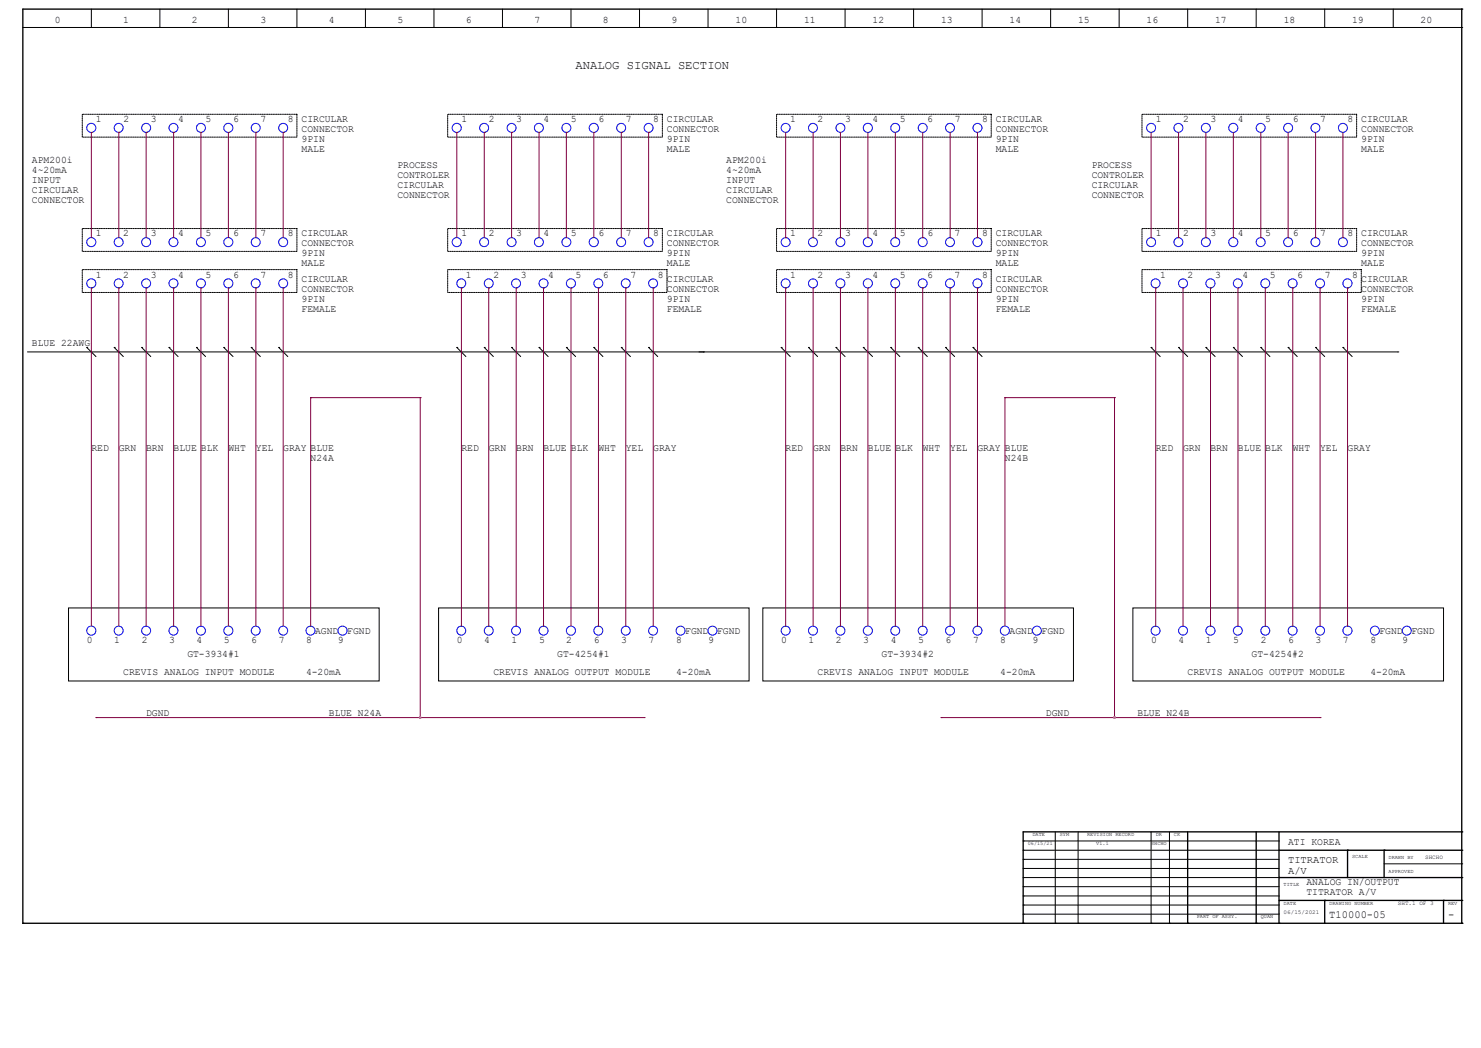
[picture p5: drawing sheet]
<svg xmlns="http://www.w3.org/2000/svg" width="420mm" height="297mm" viewBox="0 0 420 297" stroke-linecap="round" stroke-linejoin="round" font-family="sans-serif">
<g fill="none" stroke="#000" stroke-width=".28">
<path d="M6.5 7.8h408M25.9 7.8h.1M25.9 2.6v5.2M45.3 7.8h.1M45.3 2.6v5.2M64.8 7.8h.1M64.8 2.6v5.2M84.2 7.8h.1M84.2 2.6v5.2M103.6 7.8h.1M103.6 2.6v5.2M123.1 7.8h.1"/>
<path d="M123.1 2.6v5.2M142.5 7.8h.1M142.5 2.6v5.2M161.9 7.8h.1M161.9 2.6v5.2M181.4 7.8h.1M181.4 2.6v5.2M200.8 7.8h.1M200.8 2.6v5.2M220.2 7.8h.1M220.2 2.6v5.2M239.6 7.8h.1"/>
<path d="M239.6 2.6v5.2M259.1 7.8h.1M259.1 2.6v5.2M278.5 7.8h.1M278.5 2.6v5.2M297.9 7.8h.1M297.9 2.6v5.2M317.4 7.8h.1M317.4 2.6v5.2M336.8 7.8h.1M336.8 2.6v5.2M356.2 7.8h.1"/>
<path d="M356.2 2.6v5.2M375.7 7.8h.1M375.7 2.6v5.2M395.1 7.8h.1M395.1 2.6v5.2M414.5 7.8h.1M7.8 99.7h388.6M24.6 98.5h.1M24.6 98.5l2.6 2.5M32.4 98.5h.1M32.4 98.5l2.6 2.5M40.2 98.5h.1"/>
<path d="M40.2 98.5l2.6 2.5M47.9 98.5h.1M47.9 98.5l2.6 2.5M55.7 98.5h.1M55.7 98.5l2.6 2.5M63.5 98.5h.1M63.5 98.5l2.6 2.5M71.2 98.5h.1M71.2 98.5l2.6 2.5M79 98.5h.1M79 98.5l2.6 2.5M129.5 98.5h.1"/>
<path d="M129.5 98.5l2.6 2.5M137.3 98.5h.1M137.3 98.5l2.6 2.5M145.1 98.5h.1M145.1 98.5l2.6 2.5M152.9 98.5h.1M152.9 98.5l2.5 2.5M160.6 98.5h.1M160.6 98.5l2.6 2.5M168.4 98.5h.1M168.4 98.5l2.6 2.5M176.2 98.5h.1"/>
<path d="M176.2 98.5l2.6 2.5M183.9 98.5h.1M183.9 98.5l2.6 2.5M199.5 99.7h.1M221.5 98.5h.1M221.5 98.5l2.6 2.5M229.3 98.5h.1M229.3 98.5l2.6 2.5M237.1 98.5h.1M237.1 98.5l2.5 2.5M244.8 98.5h.1M244.8 98.5l2.6 2.5"/>
<path d="M252.6 98.5h.1M252.6 98.5l2.6 2.5M260.4 98.5h.1M260.4 98.5l2.6 2.5M268.1 98.5h.1M268.1 98.5l2.6 2.5M275.9 98.5h.1M275.9 98.5l2.6 2.5M326.4 98.5h.1M326.4 98.5l2.6 2.5M334.2 98.5h.1M334.2 98.5l2.6 2.5"/>
<path d="M342 98.5h.1M342 98.5l2.6 2.5M349.8 98.5h.1M349.8 98.5l2.5 2.5M357.5 98.5h.1M357.5 98.5l2.6 2.5M365.3 98.5h.1M365.3 98.5l2.6 2.5M373.1 98.5h.1M373.1 98.5l2.6 2.5M380.8 98.5h.1M380.8 98.5l2.7 2.5"/>
<path d="M396.4 99.7h.1M19.4 172.3h88.1v20.7h-88.1zM124.4 172.3h88v20.7h-88zM216.3 172.3h88.1v20.7h-88.1zM321.3 172.3h88.1v20.7h-88.1zM290.2 238.3h.1M290.2 238.3h72.5M299.3 235.8v25.9M305.7 235.8v25.9M326.4 235.8v25.9M331.6 235.8v25.9M290.2 241h.1"/>
<path d="M290.2 243.5h.1M290.2 246.1h.1M290.2 248.7h.1M290.2 251.3h.1M290.2 253.9h.1M290.2 256.5h.1M290.2 259.1h.1M290.2 241h72.5M290.2 243.5h72.5M290.2 246.1h72.5M290.2 248.7h72.5M290.2 251.3h72.5"/>
<path d="M290.2 253.9h72.5M290.2 256.5h72.5M290.2 259.1h72.5M392.5 244.8h22M414.5 244.8h.1M299.3 261.7h.1M305.7 261.7h.1M326.4 261.7h.1M331.6 261.7h.1"/>
</g>
<path d="M6.5 2.6h408v259.1h-408zM336.8 235.8v25.9M356.2 235.8v25.9M362.7 235.8v25.9M414.5 235.8h-124.3v25.9M362.7 241h51.8M362.7 248.7h51.8M362.7 255.2h51.8M375.7 255.2v6.5M382.1 241v7.7M392.5 241v7.7M409.4 255.2v6.5" fill="none" stroke="#000" stroke-width=".38"/>
<g fill="#000">
<circle cx="414.5" cy="2.6" r=".19"/>
<circle cx="414.5" cy="235.8" r=".19"/>
<circle cx="375.7" cy="255.2" r=".19"/>
<circle cx="382.1" cy="241" r=".19"/>
<circle cx="392.5" cy="241" r=".19"/>
<circle cx="409.4" cy="255.2" r=".19"/>
<circle cx="414.5" cy="241" r=".19"/>
<circle cx="414.5" cy="248.7" r=".19"/>
<circle cx="414.5" cy="255.2" r=".19"/>
<circle cx="6.5" cy="261.7" r=".19"/>
<circle cx="290.2" cy="261.7" r=".19"/>
<circle cx="336.8" cy="261.7" r=".19"/>
<circle cx="356.2" cy="261.7" r=".19"/>
<circle cx="362.7" cy="261.7" r=".19"/>
<circle cx="414.5" cy="261.7" r=".19"/>
</g>
<path d="M23.3 32.4h60.9v6.5h-60.9zM127 32.4h60.8v6.5h-60.8zM220.2 32.4h60.9v6.5h-60.9zM323.8 32.4h60.9v6.5h-60.9zM23.3 76.4h60.9v6.5h-60.9zM23.3 64.8h60.9v6.4h-60.9zM127 76.4h62.1v6.5h-62.1zM127 64.8h60.8v6.4h-60.8zM220.2 64.8h60.9v6.4h-60.9zM220.2 76.4h60.9v6.5h-60.9zM323.8 76.4h62.2v6.5h-62.2zM323.8 64.8h60.9v6.4h-60.9z" fill="none" stroke="#000" stroke-width=".28" stroke-dasharray=".3 .3"/>
<g fill="none" stroke="#00f" stroke-width=".28">
<circle cx="25.9" cy="36.2" r="1.29"/>
<circle cx="33.7" cy="36.2" r="1.27"/>
<circle cx="41.4" cy="36.2" r="1.27"/>
<circle cx="49.2" cy="36.2" r="1.27"/>
<circle cx="57" cy="36.2" r="1.27"/>
<circle cx="64.7" cy="36.2" r="1.29"/>
<circle cx="72.5" cy="36.2" r="1.27"/>
<circle cx="80.3" cy="36.2" r="1.27"/>
<circle cx="129.5" cy="36.2" r="1.29"/>
<circle cx="137.3" cy="36.2" r="1.27"/>
<circle cx="145.1" cy="36.2" r="1.27"/>
<circle cx="152.8" cy="36.2" r="1.27"/>
<circle cx="160.6" cy="36.2" r="1.27"/>
<circle cx="168.4" cy="36.2" r="1.29"/>
<circle cx="176.1" cy="36.2" r="1.27"/>
<circle cx="183.9" cy="36.2" r="1.27"/>
<circle cx="222.8" cy="36.2" r="1.27"/>
<circle cx="230.5" cy="36.2" r="1.27"/>
<circle cx="238.3" cy="36.2" r="1.27"/>
<circle cx="246.1" cy="36.2" r="1.29"/>
<circle cx="253.9" cy="36.2" r="1.27"/>
<circle cx="261.7" cy="36.2" r="1.27"/>
<circle cx="269.4" cy="36.2" r="1.27"/>
<circle cx="277.2" cy="36.2" r="1.27"/>
<circle cx="326.4" cy="36.2" r="1.27"/>
<circle cx="334.2" cy="36.2" r="1.27"/>
<circle cx="342" cy="36.2" r="1.27"/>
<circle cx="349.7" cy="36.2" r="1.29"/>
<circle cx="357.5" cy="36.2" r="1.27"/>
<circle cx="365.3" cy="36.2" r="1.27"/>
<circle cx="373" cy="36.2" r="1.27"/>
<circle cx="380.8" cy="36.2" r="1.27"/>
<circle cx="25.9" cy="68.6" r="1.29"/>
<circle cx="33.7" cy="68.6" r="1.27"/>
<circle cx="41.4" cy="68.6" r="1.27"/>
<circle cx="49.2" cy="68.6" r="1.27"/>
<circle cx="57" cy="68.6" r="1.27"/>
<circle cx="64.7" cy="68.6" r="1.29"/>
<circle cx="72.5" cy="68.6" r="1.27"/>
<circle cx="80.3" cy="68.6" r="1.27"/>
<circle cx="129.5" cy="68.6" r="1.29"/>
<circle cx="137.3" cy="68.6" r="1.27"/>
<circle cx="145.1" cy="68.6" r="1.27"/>
<circle cx="152.8" cy="68.6" r="1.27"/>
<circle cx="160.6" cy="68.6" r="1.27"/>
<circle cx="168.4" cy="68.6" r="1.29"/>
<circle cx="176.1" cy="68.6" r="1.27"/>
<circle cx="183.9" cy="68.6" r="1.27"/>
<circle cx="222.8" cy="68.6" r="1.27"/>
<circle cx="230.5" cy="68.6" r="1.27"/>
<circle cx="238.3" cy="68.6" r="1.27"/>
<circle cx="246.1" cy="68.6" r="1.29"/>
<circle cx="253.9" cy="68.6" r="1.27"/>
<circle cx="261.7" cy="68.6" r="1.27"/>
<circle cx="269.4" cy="68.6" r="1.27"/>
<circle cx="277.2" cy="68.6" r="1.27"/>
<circle cx="326.4" cy="68.6" r="1.27"/>
<circle cx="334.2" cy="68.6" r="1.27"/>
<circle cx="342" cy="68.6" r="1.27"/>
<circle cx="349.7" cy="68.6" r="1.29"/>
<circle cx="357.5" cy="68.6" r="1.27"/>
<circle cx="365.3" cy="68.6" r="1.27"/>
<circle cx="373" cy="68.6" r="1.27"/>
<circle cx="380.8" cy="68.6" r="1.27"/>
<circle cx="25.9" cy="80.3" r="1.29"/>
<circle cx="33.7" cy="80.3" r="1.27"/>
<circle cx="41.4" cy="80.3" r="1.27"/>
<circle cx="49.2" cy="80.3" r="1.27"/>
<circle cx="57" cy="80.3" r="1.27"/>
<circle cx="64.7" cy="80.3" r="1.29"/>
<circle cx="72.5" cy="80.3" r="1.27"/>
<circle cx="80.3" cy="80.3" r="1.27"/>
<circle cx="130.8" cy="80.3" r="1.27"/>
<circle cx="138.6" cy="80.3" r="1.27"/>
<circle cx="146.3" cy="80.3" r="1.27"/>
<circle cx="154.1" cy="80.3" r="1.27"/>
<circle cx="161.9" cy="80.3" r="1.29"/>
<circle cx="169.7" cy="80.3" r="1.27"/>
<circle cx="177.5" cy="80.3" r="1.27"/>
<circle cx="185.2" cy="80.3" r="1.27"/>
<circle cx="222.8" cy="80.3" r="1.27"/>
<circle cx="230.5" cy="80.3" r="1.27"/>
<circle cx="238.3" cy="80.3" r="1.27"/>
<circle cx="246.1" cy="80.3" r="1.29"/>
<circle cx="253.9" cy="80.3" r="1.27"/>
<circle cx="261.7" cy="80.3" r="1.27"/>
<circle cx="269.4" cy="80.3" r="1.27"/>
<circle cx="277.2" cy="80.3" r="1.27"/>
<circle cx="327.7" cy="80.3" r="1.27"/>
<circle cx="335.5" cy="80.3" r="1.27"/>
<circle cx="343.3" cy="80.3" r="1.29"/>
<circle cx="351" cy="80.3" r="1.27"/>
<circle cx="358.8" cy="80.3" r="1.27"/>
<circle cx="366.6" cy="80.3" r="1.27"/>
<circle cx="374.4" cy="80.3" r="1.27"/>
<circle cx="382.1" cy="80.3" r="1.29"/>
<circle cx="25.9" cy="178.7" r="1.29"/>
<circle cx="33.7" cy="178.7" r="1.27"/>
<circle cx="41.4" cy="178.7" r="1.27"/>
<circle cx="49.2" cy="178.7" r="1.27"/>
<circle cx="57" cy="178.7" r="1.27"/>
<circle cx="64.7" cy="178.7" r="1.29"/>
<circle cx="72.5" cy="178.7" r="1.27"/>
<circle cx="80.3" cy="178.7" r="1.27"/>
<circle cx="88.1" cy="178.7" r="1.27"/>
<circle cx="97.1" cy="178.7" r="1.29"/>
<circle cx="130.8" cy="178.7" r="1.27"/>
<circle cx="138.6" cy="178.7" r="1.27"/>
<circle cx="146.3" cy="178.7" r="1.27"/>
<circle cx="154.1" cy="178.7" r="1.27"/>
<circle cx="161.9" cy="178.7" r="1.29"/>
<circle cx="169.7" cy="178.7" r="1.27"/>
<circle cx="177.5" cy="178.7" r="1.27"/>
<circle cx="185.2" cy="178.7" r="1.27"/>
<circle cx="193" cy="178.7" r="1.27"/>
<circle cx="202.1" cy="178.7" r="1.27"/>
<circle cx="222.8" cy="178.7" r="1.27"/>
<circle cx="230.5" cy="178.7" r="1.27"/>
<circle cx="238.3" cy="178.7" r="1.27"/>
<circle cx="246.1" cy="178.7" r="1.29"/>
<circle cx="253.9" cy="178.7" r="1.27"/>
<circle cx="261.7" cy="178.7" r="1.27"/>
<circle cx="269.4" cy="178.7" r="1.27"/>
<circle cx="277.2" cy="178.7" r="1.27"/>
<circle cx="285" cy="178.7" r="1.29"/>
<circle cx="294" cy="178.7" r="1.27"/>
<circle cx="327.7" cy="178.7" r="1.27"/>
<circle cx="335.5" cy="178.7" r="1.27"/>
<circle cx="343.3" cy="178.7" r="1.29"/>
<circle cx="351" cy="178.7" r="1.27"/>
<circle cx="358.8" cy="178.7" r="1.27"/>
<circle cx="366.6" cy="178.7" r="1.27"/>
<circle cx="374.4" cy="178.7" r="1.27"/>
<circle cx="382.1" cy="178.7" r="1.29"/>
<circle cx="389.9" cy="178.7" r="1.27"/>
<circle cx="398.9" cy="178.7" r="1.27"/>
</g>
<g fill="none" stroke="#800040" stroke-width=".28">
<path d="M25.9 37.5h.1M25.9 37.5v29.9M33.7 37.5h.1M33.7 37.5v29.9M41.4 37.5h.1M41.4 37.5v29.9M49.2 37.5h.1M49.2 37.5v29.9M57 37.5h.1M57 37.5v29.9M64.8 37.5h.1M64.8 37.5v29.9"/>
<path d="M72.6 37.5h.1M72.6 37.5v29.9M80.3 37.5h.1M80.3 37.5v29.9M129.5 37.5h.1M129.5 37.5v29.9M137.3 37.5h.1M137.3 37.5v29.9M145.1 37.5h.1M145.1 37.5v29.9M152.9 37.5h.1M152.9 37.5v29.9"/>
<path d="M160.6 37.5h.1M160.6 37.5v29.9M168.4 37.5h.1M168.4 37.5v29.9M176.2 37.5h.1M176.2 37.5v29.9M183.9 37.5h.1M183.9 37.5v29.9M222.8 37.5v29.9M230.6 37.5v29.9M238.3 37.5v29.9M246.1 37.5v29.9"/>
<path d="M253.9 37.5v29.9M261.7 37.5v29.9M269.5 37.5v29.9M277.2 37.5v29.9M326.4 37.5v29.9M334.2 37.5v29.9M342 37.5v29.9M349.8 37.5v29.9M357.5 37.5v29.9M365.3 37.5v29.9M373.1 37.5v29.9M380.8 37.5v29.9"/>
<path d="M222.8 67.4h.1M230.6 67.4h.1M238.3 67.4h.1M246.1 67.4h.1M253.9 67.4h.1M261.7 67.4h.1M269.5 67.4h.1M277.2 67.4h.1M326.4 67.4h.1M334.2 67.4h.1M342 67.4h.1M349.8 67.4h.1"/>
<path d="M357.5 67.4h.1M365.3 67.4h.1M373.1 67.4h.1M380.8 67.4h.1M25.9 81.6h.1M25.9 81.6v95.9M33.7 81.6h.1M33.7 81.6v95.9M41.4 81.6h.1M41.4 81.6v95.9M49.2 81.6h.1M49.2 81.6v95.9"/>
<path d="M57 81.6h.1M57 81.6v95.9M64.8 81.6h.1M64.8 81.6v95.9M72.6 81.6h.1M72.6 81.6v95.9M80.3 81.6h.1M80.3 81.6v95.9M130.9 81.6h.1M130.9 81.6v95.9M138.6 81.6h.1M138.6 81.6v95.9"/>
<path d="M146.4 81.6h.1M146.4 81.6v95.9M154.1 81.6h.1M154.1 81.6v95.9M161.9 81.6h.1M161.9 81.6v95.9M169.7 81.6h.1M169.7 81.6v95.9M177.5 81.6h.1M177.5 81.6v95.9M185.3 81.6h.1M185.3 81.6v95.9"/>
<path d="M222.8 81.6h.1M222.8 81.6v95.9M230.6 81.6h.1M230.6 81.6v95.9M238.3 81.6h.1M238.3 81.6v95.9M246.1 81.6h.1M246.1 81.6v95.9M253.9 81.6h.1M253.9 81.6v95.9M261.7 81.6h.1M261.7 81.6v95.9"/>
<path d="M269.5 81.6h.1M269.5 81.6v95.9M277.2 81.6h.1M277.2 81.6v95.9M327.7 81.6h.1M327.7 81.6v95.9M335.5 81.6h.1M335.5 81.6v95.9M343.3 81.6h.1M343.3 81.6v95.9M351.1 81.6h.1M351.1 81.6v95.9"/>
<path d="M358.8 81.6h.1M358.8 81.6v95.9M366.6 81.6h.1M366.6 81.6v95.9M374.4 81.6h.1M374.4 81.6v95.9M382.1 81.6h.1M382.1 81.6v95.9M88.1 112.7h.1M88.1 112.7h31.1M88.1 112.7v64.8M119.2 112.7h.1"/>
<path d="M119.2 112.7v90.7M285 112.7h.1M285 112.7h31.1M285 112.7v64.8M316.1 112.7h.1M316.1 112.7v90.7M27.2 203.4h.1M27.2 203.4h155.5M182.7 203.4h.1M266.9 203.4h.1M266.9 203.4h107.5M374.4 203.4h.1"/>
</g>
<g fill="#f0f" stroke="#f0f" stroke-width=".28">
<circle cx="119.1" cy="203.3" r=".24"/>
<circle cx="316.1" cy="203.3" r=".25"/>
</g>
<text font-size="3.5" x="163.2" y="19.6">ANALOG SIGNAL SECTION</text>
<g font-size="3.1">
<text x="377" y="260.2">T10000-05</text>
<text x="410.6" y="260.2">-</text>
</g>
<g font-size="3">
<text x="365.3" y="244.6">TITRATOR</text>
<text x="365.3" y="247.6">A/V</text>
</g>
<g font-size="2.8">
<text x="15.5" y="6.4">0</text>
<text x="35" y="6.4">1</text>
<text x="54.4" y="6.4">2</text>
<text x="73.8" y="6.4">3</text>
<text x="93.3" y="6.4">4</text>
<text x="112.7" y="6.4">5</text>
<text x="132.1" y="6.4">6</text>
<text x="151.6" y="6.4">7</text>
<text x="171" y="6.4">8</text>
<text x="190.4" y="6.4">9</text>
<text x="208.6" y="6.4">10</text>
<text x="228" y="6.4">11</text>
<text x="247.4" y="6.4">12</text>
<text x="266.9" y="6.4">13</text>
<text x="286.3" y="6.4">14</text>
<text x="305.7" y="6.4">15</text>
<text x="325.2" y="6.4">16</text>
<text x="344.6" y="6.4">17</text>
<text x="364" y="6.4">18</text>
<text x="383.5" y="6.4">19</text>
<text x="402.9" y="6.4">20</text>
<text x="27.2" y="34.6">1</text>
<text x="35" y="34.6">2</text>
<text x="42.8" y="34.6">3</text>
<text x="50.5" y="34.6">4</text>
<text x="58.3" y="34.6">5</text>
<text x="66.1" y="34.6">6</text>
<text x="73.8" y="34.6">7</text>
<text x="81.6" y="34.6">8</text>
<text x="85.5" y="34.6">CIRCULAR</text>
<text x="130.9" y="34.6">1</text>
<text x="138.6" y="34.6">2</text>
<text x="146.4" y="34.6">3</text>
<text x="154.1" y="34.6">4</text>
<text x="161.9" y="34.6">5</text>
<text x="169.7" y="34.6">6</text>
<text x="177.5" y="34.6">7</text>
<text x="185.2" y="34.6">8</text>
<text x="189.1" y="34.6">CIRCULAR</text>
<text x="224.1" y="34.6">1</text>
<text x="231.9" y="34.6">2</text>
<text x="239.6" y="34.6">3</text>
<text x="247.4" y="34.6">4</text>
<text x="255.2" y="34.6">5</text>
<text x="263" y="34.6">6</text>
<text x="270.7" y="34.6">7</text>
<text x="278.5" y="34.6">8</text>
<text x="282.4" y="34.6">CIRCULAR</text>
<text x="327.7" y="34.6">1</text>
<text x="335.5" y="34.6">2</text>
<text x="343.3" y="34.6">3</text>
<text x="351.1" y="34.6">4</text>
<text x="358.8" y="34.6">5</text>
<text x="366.6" y="34.6">6</text>
<text x="374.3" y="34.6">7</text>
<text x="382.1" y="34.6">8</text>
<text x="386" y="34.6">CIRCULAR</text>
<text x="85.5" y="37.5">CONNECTOR</text>
<text x="85.5" y="40.3">9PIN</text>
<text x="189.1" y="37.5">CONNECTOR</text>
<text x="189.1" y="40.3">9PIN</text>
<text x="282.4" y="37.5">CONNECTOR</text>
<text x="282.4" y="40.3">9PIN</text>
<text x="386" y="37.5">CONNECTOR</text>
<text x="386" y="40.3">9PIN</text>
<text x="9.1" y="46.3">APM200i</text>
<text x="85.5" y="43.1">MALE</text>
<text x="112.7" y="47.6">PROCESS</text>
<text x="189.1" y="43.1">MALE</text>
<text x="206" y="46.3">APM200i</text>
<text x="282.4" y="43.1">MALE</text>
<text x="309.6" y="47.6">PROCESS</text>
<text x="386" y="43.1">MALE</text>
<text x="9.1" y="49.1">4~20mA</text>
<text x="9.1" y="51.9">INPUT</text>
<text x="112.7" y="50.4">CONTROLER</text>
<text x="112.7" y="53.3">CIRCULAR</text>
<text x="206" y="49.1">4~20mA</text>
<text x="206" y="51.9">INPUT</text>
<text x="309.6" y="50.4">CONTROLER</text>
<text x="309.6" y="53.3">CIRCULAR</text>
<text x="9.1" y="54.8">CIRCULAR</text>
<text x="9.1" y="57.6">CONNECTOR</text>
<text x="112.7" y="56.1">CONNECTOR</text>
<text x="206" y="54.8">CIRCULAR</text>
<text x="206" y="57.6">CONNECTOR</text>
<text x="309.6" y="56.1">CONNECTOR</text>
<text x="27.2" y="67">1</text>
<text x="35" y="67">2</text>
<text x="42.8" y="67">3</text>
<text x="50.5" y="67">4</text>
<text x="58.3" y="67">5</text>
<text x="66.1" y="67">6</text>
<text x="73.8" y="67">7</text>
<text x="81.6" y="67">8</text>
<text x="85.5" y="67">CIRCULAR</text>
<text x="85.5" y="69.9">CONNECTOR</text>
<text x="130.9" y="67">1</text>
<text x="138.6" y="67">2</text>
<text x="146.4" y="67">3</text>
<text x="154.1" y="67">4</text>
<text x="161.9" y="67">5</text>
<text x="169.7" y="67">6</text>
<text x="177.5" y="67">7</text>
<text x="185.3" y="67">8</text>
<text x="189.1" y="67">CIRCULAR</text>
<text x="189.1" y="69.9">CONNECTOR</text>
<text x="224.1" y="67">1</text>
<text x="231.9" y="67">2</text>
<text x="239.6" y="67">3</text>
<text x="247.4" y="67">4</text>
<text x="255.2" y="67">5</text>
<text x="263" y="67">6</text>
<text x="270.7" y="67">7</text>
<text x="278.5" y="67">8</text>
<text x="282.4" y="67">CIRCULAR</text>
<text x="282.4" y="69.9">CONNECTOR</text>
<text x="327.7" y="67">1</text>
<text x="335.5" y="67">2</text>
<text x="343.3" y="67">3</text>
<text x="351.1" y="67">4</text>
<text x="358.8" y="67">5</text>
<text x="366.6" y="67">6</text>
<text x="374.4" y="67">7</text>
<text x="382.1" y="67">8</text>
<text x="386" y="69.9">CONNECTOR</text>
<text x="386" y="67">CIRCULAR</text>
<text x="85.5" y="72.7">9PIN</text>
<text x="85.5" y="75.5">MALE</text>
<text x="189.1" y="72.7">9PIN</text>
<text x="189.1" y="75.5">MALE</text>
<text x="282.4" y="72.7">9PIN</text>
<text x="282.4" y="75.5">MALE</text>
<text x="386" y="72.7">9PIN</text>
<text x="386" y="75.5">MALE</text>
<text x="27.2" y="78.7">1</text>
<text x="35" y="78.7">2</text>
<text x="42.8" y="78.7">3</text>
<text x="50.5" y="78.7">4</text>
<text x="58.3" y="78.7">5</text>
<text x="66.1" y="78.7">6</text>
<text x="73.8" y="78.7">7</text>
<text x="81.6" y="78.7">8</text>
<text x="85.5" y="80">CIRCULAR</text>
<text x="85.5" y="82.8">CONNECTOR</text>
<text x="132.1" y="78.7">1</text>
<text x="139.9" y="78.7">2</text>
<text x="147.7" y="78.7">3</text>
<text x="155.4" y="78.7">4</text>
<text x="163.2" y="78.7">5</text>
<text x="171" y="78.7">6</text>
<text x="178.8" y="78.7">7</text>
<text x="186.5" y="78.7">8</text>
<text x="189.1" y="80">CIRCULAR</text>
<text x="189.1" y="82.8">CONNECTOR</text>
<text x="224.1" y="78.7">1</text>
<text x="231.9" y="78.7">2</text>
<text x="239.6" y="78.7">3</text>
<text x="247.4" y="78.7">4</text>
<text x="255.2" y="78.7">5</text>
<text x="263" y="78.7">6</text>
<text x="270.7" y="78.7">7</text>
<text x="278.5" y="78.7">8</text>
<text x="282.4" y="80">CIRCULAR</text>
<text x="282.4" y="82.8">CONNECTOR</text>
<text x="329" y="78.7">1</text>
<text x="336.8" y="78.7">2</text>
<text x="344.6" y="78.7">3</text>
<text x="352.3" y="78.7">4</text>
<text x="360.1" y="78.7">5</text>
<text x="367.9" y="78.7">6</text>
<text x="375.7" y="78.7">7</text>
<text x="383.5" y="78.7">8</text>
<text x="386" y="80">CIRCULAR</text>
<text x="386" y="82.8">CONNECTOR</text>
<text x="85.5" y="85.6">9PIN</text>
<text x="85.5" y="88.5">FEMALE</text>
<text x="189.1" y="85.6">9PIN</text>
<text x="189.1" y="88.5">FEMALE</text>
<text x="282.4" y="85.6">9PIN</text>
<text x="282.4" y="88.5">FEMALE</text>
<text x="386" y="85.6">9PIN</text>
<text x="386" y="88.5">FEMALE</text>
<text x="9.1" y="98.1">BLUE 22AWG</text>
<text x="25.9" y="127.9">RED</text>
<text x="33.7" y="127.9">GRN</text>
<text x="41.4" y="127.9">BRN</text>
<text x="49.2" y="127.9">BLUE BLK</text>
<text x="64.8" y="127.9">WHT</text>
<text x="72.6" y="127.9">YEL</text>
<text x="80.3" y="127.9">GRAY BLUE</text>
<text x="88.1" y="130.7">N24A</text>
<text x="130.9" y="127.9">RED</text>
<text x="138.6" y="127.9">GRN</text>
<text x="146.4" y="127.9">BRN</text>
<text x="154.1" y="127.9">BLUE BLK</text>
<text x="169.7" y="127.9">WHT</text>
<text x="177.5" y="127.9">YEL</text>
<text x="185.2" y="127.9">GRAY</text>
<text x="222.8" y="127.9">RED</text>
<text x="230.6" y="127.9">GRN</text>
<text x="238.3" y="127.9">BRN</text>
<text x="246.1" y="127.9">BLUE BLK</text>
<text x="261.7" y="127.9">WHT</text>
<text x="269.5" y="127.9">YEL</text>
<text x="277.2" y="127.9">GRAY BLUE</text>
<text x="285" y="130.7">N24B</text>
<text x="327.7" y="127.9">RED</text>
<text x="335.5" y="127.9">GRN</text>
<text x="343.3" y="127.9">BRN</text>
<text x="351.1" y="127.9">BLUE BLK</text>
<text x="366.6" y="127.9">WHT</text>
<text x="374.3" y="127.9">YEL</text>
<text x="382.2" y="127.9">GRAY</text>
<text x="89.4" y="179.7">AGND</text>
<text x="98.5" y="179.7">FGND</text>
<text x="194.3" y="179.7">FGND</text>
<text x="203.4" y="179.7">FGND</text>
<text x="286.3" y="179.7">AGND</text>
<text x="295.4" y="179.7">FGND</text>
<text x="391.2" y="179.7">FGND</text>
<text x="400.3" y="179.7">FGND</text>
<text x="24.6" y="182.3">0</text>
<text x="32.4" y="182.3">1</text>
<text x="40.2" y="182.3">2</text>
<text x="47.9" y="182.3">3</text>
<text x="55.7" y="182.3">4</text>
<text x="63.4" y="182.3">5</text>
<text x="71.2" y="182.3">6</text>
<text x="79" y="182.3">7</text>
<text x="86.8" y="182.3">8</text>
<text x="95.8" y="182.3">9</text>
<text x="129.5" y="182.3">0</text>
<text x="137.3" y="182.3">4</text>
<text x="145.1" y="182.3">1</text>
<text x="152.9" y="182.3">5</text>
<text x="160.6" y="182.3">2</text>
<text x="168.4" y="182.3">6</text>
<text x="176.2" y="182.3">3</text>
<text x="183.9" y="182.3">7</text>
<text x="191.7" y="182.3">8</text>
<text x="200.8" y="182.3">9</text>
<text x="221.5" y="182.3">0</text>
<text x="229.3" y="182.3">1</text>
<text x="237.1" y="182.3">2</text>
<text x="244.8" y="182.3">3</text>
<text x="252.6" y="182.3">4</text>
<text x="260.4" y="182.3">5</text>
<text x="268.1" y="182.3">6</text>
<text x="275.9" y="182.3">7</text>
<text x="283.7" y="182.3">8</text>
<text x="292.8" y="182.3">9</text>
<text x="326.4" y="182.3">0</text>
<text x="334.2" y="182.3">4</text>
<text x="342" y="182.3">1</text>
<text x="349.8" y="182.3">5</text>
<text x="357.5" y="182.3">2</text>
<text x="365.3" y="182.3">6</text>
<text x="373.1" y="182.3">3</text>
<text x="380.8" y="182.3">7</text>
<text x="388.6" y="182.3">8</text>
<text x="397.7" y="182.3">9</text>
<text x="35" y="191.4">CREVIS ANALOG INPUT MODULE</text>
<text x="53.1" y="186.2">GT-3934#1</text>
<text x="86.8" y="191.4">4-20mA</text>
<text x="139.9" y="191.4">CREVIS ANALOG OUTPUT MODULE</text>
<text x="158" y="186.2">GT-4254#1</text>
<text x="191.7" y="191.4">4-20mA</text>
<text x="231.9" y="191.4">CREVIS ANALOG INPUT MODULE</text>
<text x="250" y="186.2">GT-3934#2</text>
<text x="283.7" y="191.4">4-20mA</text>
<text x="336.8" y="191.4">CREVIS ANALOG OUTPUT MODULE</text>
<text x="354.9" y="186.2">GT-4254#2</text>
<text x="388.6" y="191.4">4-20mA</text>
<text x="41.4" y="203">DGND</text>
<text x="93.3" y="203">BLUE N24A</text>
<text x="296.6" y="203">DGND</text>
<text x="322.5" y="203">BLUE N24B</text>
<text x="365.3" y="239.6">ATI KOREA</text>
<text x="370.5" y="251">ANALOG IN/OUTPUT</text>
<text x="370.5" y="253.5">TITRATOR A/V</text>
</g>
<g font-size="1.7">
<text x="404.2" y="243.5">SHCHO</text>
<text x="396.4" y="256.5">SHT.1 OF 3</text>
<text x="364" y="259.1">06/15/2021</text>
</g>
<g font-size="1.5">
<text x="291.5" y="239.6">06/15/21</text>
<text x="292.8" y="237">DATE</text>
<text x="300.5" y="237">SYM</text>
<text x="308.3" y="237">REVISION RECORD</text>
<text x="310.9" y="239.6">V1.1</text>
<text x="326.4" y="239.6">SHCHO</text>
<text x="327.7" y="237">DR</text>
<text x="332.9" y="237">CK</text>
<text x="383.5" y="243.2">SCALE</text>
<text x="393.8" y="243.5">DRAWN BY</text>
<text x="364" y="251">TITLE</text>
<text x="393.8" y="247.4">APPROVED</text>
<text x="364" y="256.4">DATE</text>
<text x="377" y="256.4">DRAWING NUMBER</text>
<text x="410.6" y="256.4">REV</text>
<text x="339.4" y="260.1">PART OF ASSY.</text>
<text x="357.5" y="260.1">QUAN</text>
</g>
</svg>
